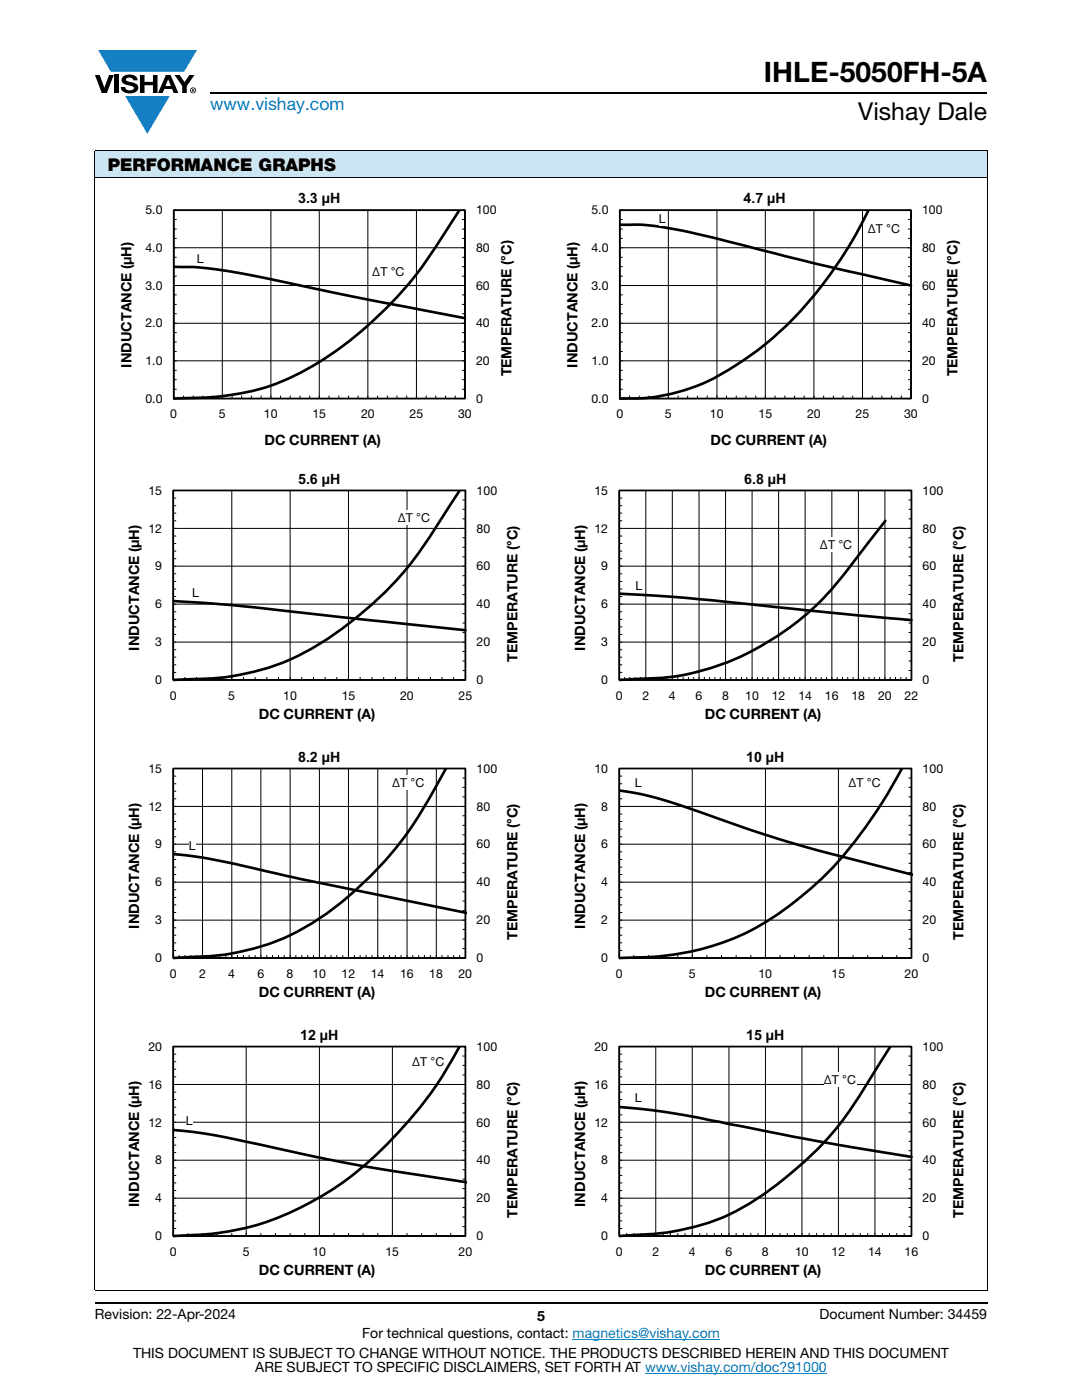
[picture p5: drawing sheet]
<svg xmlns="http://www.w3.org/2000/svg" width="216mm" height="279mm" viewBox="0 0 216 279" stroke-linecap="round" stroke-linejoin="round" font-family="sans-serif">
<g fill="#147fc3">
<path d="M19.6 10h19.7l-2.6 4.3h-1.1h-13.5z"/>
<path d="M25 19.2h8.9l-4.5 7.5z"/>
</g>
<g fill="#000">
<path d="M18.9 15h1l.9 2.5 1-2.5h.9l-1.4 3.6h-1zM22.9 15h.9v3.6h-.9zM24.6 15.3a2.1 2.1 0 0 1 2.8 .3l.1 .4h-.9a.79 .79 0 0 0-.7-.5 .79 .79 0 0 0-.8 .4l.3 .3 1 .2a1.08 1.08 0 0 1 1.2 1 1.08 1.08 0 0 1-1.1 1.2 1.73 1.73 0 0 1-2.4-1.2h.9a.96 .96 0 0 0 .8 .6 .96 .96 0 0 0 .9-.4 1.31 1.31 0 0 0-1.2-.6 1.03 1.03 0 0 1-1.1-.6 1.03 1.03 0 0 1 .2-1.1zM27.9 15h.9v1.3h1.7v-1.3h.9v3.6h-.9v-1.6h-1.7v1.6h-.9zM34.8 15h1.1l.9 1.4 1-1.4h1l-1.5 2.2v1.4h-.9v-1.4z"/>
<path d="M33.6 15.9l.5 1.3h-1.1zM33.1 15l-1.6 3.6h1l.3-.8h1.5l.3 .8h1l-1.6-3.6z"/>
<path d="M38.4 17.8h.2v.2h-.2zM38.3 17.7v.7h.1v-.3l.4 .3-.2-.3 .2-.2-.1-.2z"/>
<path d="M38.1 18a.46 .46 0 0 1 .9 0 .46 .46 0 0 1-.9 0zM37.9 18a.6 .6 0 0 0 1.2 0 .6 .6 0 0 0-1.2 0z"/>
</g>
<path d="M42 18.6h155M18.9 260h178.1" fill="none" stroke="#000" stroke-width=".36"/>
<path d="M114.3 267.3h29.3M128.7 274h36.3" fill="none" stroke="#007ec4" stroke-width=".2"/>
<path d="M18.9 30h178.1v5.5h-178.1z" fill="#cce5f3"/>
<g fill="none" stroke="#000" stroke-width=".2">
<path d="M18.9 30h178.1M18.9 35.5h178.1M18.9 30.1v227.3M197 30.1v227.3M34.7 41.9h58.1v37.6h-58.1zM34.7 58.8h.6M34.7 55.1h.6M34.7 53.2h.6M34.7 51.4h.6M34.7 47.6h.6M34.7 45.7h.6M34.7 43.8h.6"/>
<path d="M44.4 41.9v37.6M54.1 41.9v37.6M63.7 41.9v37.6M73.4 41.9v37.6M83.1 41.9v37.6M92.2 58.8h.6M92.2 55.1h.6M92.2 53.2h.6M92.2 51.4h.6M92.2 47.6h.6M92.2 45.7h.6M92.2 43.8h.6"/>
<path d="M92.8 57h-58.1M92.8 49.4h-58.1M34.7 77.7h.6M34.7 75.8h.6M34.7 73.9h.6M34.7 70.1h.6M34.7 68.2h.6M34.7 66.4h.6M34.7 62.6h.6M34.7 60.7h.6M34.7 79.5h58.1M36.6 79v.5"/>
<path d="M38.6 79v.5M40.5 79v.5M42.4 79v.5M46.3 79v.5M48.2 79v.5M50.2 79v.5M52.1 79v.5M56 79v.5M57.9 79v.5M59.9 79v.5M61.8 79v.5M65.7 79v.5"/>
<path d="M67.6 79v.5M69.5 79v.5M71.5 79v.5M75.3 79v.5M77.3 79v.5M79.2 79v.5M81.1 79v.5M85 79v.5M86.9 79v.5M88.9 79v.5M90.8 79v.5M92.2 77.7h.6"/>
<path d="M92.2 75.8h.6M92.2 73.9h.6M92.2 70.1h.6M92.2 68.2h.6M92.2 66.4h.6M92.2 62.6h.6M92.2 60.7h.6M92.8 72h-58.1M92.8 64.5h-58.1M18.9 257.5h178.1"/>
</g>
<path d="M34.7 41.9h58.1v37.6h-58.1z" fill="none" stroke="#000" stroke-width=".35"/>
<path d="M34.7 53.2l5 .2 7.8 1 24 5 21.3 4.1M91.7 41.9l-2.9 4.5a76.4 76.4 0 0 1-30 28.6 48.9 48.9 0 0 1-22.2 4.5h-1.9" fill="none" stroke="#000" stroke-width=".53"/>
<g fill="#fff">
<path d="M39.3 50.1h1.4v2.9h-1.4z"/>
<path d="M74.3 52.6h6.5v2.9h-6.5z"/>
</g>
<g fill="none" stroke="#000" stroke-width=".2">
<path d="M123.7 41.9h58.1v37.6h-58.1zM123.7 58.8h.6M123.7 55.1h.6M123.7 53.2h.6M123.7 51.4h.6M123.7 47.6h.6M123.7 45.7h.6M123.7 43.8h.6M133.4 41.9v37.6M143.1 41.9v37.6M152.7 41.9v37.6M162.4 41.9v37.6"/>
<path d="M172.1 41.9v37.6M181.2 58.8h.6M181.2 55.1h.6M181.2 53.2h.6M181.2 51.4h.6M181.2 47.6h.6M181.2 45.7h.6M181.2 43.8h.6M181.8 57h-58.1M181.8 49.4h-58.1M123.7 77.7h.6M123.7 75.8h.6"/>
<path d="M123.7 73.9h.6M123.7 70.1h.6M123.7 68.2h.6M123.7 66.4h.6M123.7 62.6h.6M123.7 60.7h.6M123.7 79.5h58.1M125.6 79v.5M127.6 79v.5M129.5 79v.5M131.4 79v.5M135.3 79v.5"/>
<path d="M137.2 79v.5M139.2 79v.5M141.1 79v.5M145 79v.5M146.9 79v.5M148.9 79v.5M150.8 79v.5M154.7 79v.5M156.6 79v.5M158.6 79v.5M160.5 79v.5M164.4 79v.5"/>
<path d="M166.3 79v.5M168.2 79v.5M170.2 79v.5M174 79v.5M176 79v.5M177.9 79v.5M179.8 79v.5M181.2 77.7h.6M181.2 75.8h.6M181.2 73.9h.6M181.2 70.1h.6M181.2 68.2h.6"/>
<path d="M181.2 66.4h.6M181.2 62.6h.6M181.2 60.7h.6M181.8 72h-58.1M181.8 64.5h-58.1"/>
</g>
<path d="M123.7 41.9h58.1v37.6h-58.1z" fill="none" stroke="#000" stroke-width=".35"/>
<path d="M123.7 44.9h.7a57.2 57.2 0 0 1 15.9 2.1l22.1 5.5 19.4 4.5M173.4 41.9a76.8 76.8 0 0 1-24 29.3 41.3 41.3 0 0 1-16.3 7.6l-.7 .1a38.2 38.2 0 0 1-8.7 .6" fill="none" stroke="#000" stroke-width=".53"/>
<g fill="#fff">
<path d="M131.5 42.2h1.3v2.9h-1.3z"/>
<path d="M173.1 44.1h6.6v2.9h-6.6z"/>
</g>
<g fill="none" stroke="#000" stroke-width=".2">
<path d="M34.6 97.9h58.3v37.8h-58.3zM34.6 99.4h.6M46.2 97.9v37.8M57.9 97.9v37.8M69.5 97.9v37.8M81.2 97.9v37.8M92.3 99.8h.6M34.6 119h.6M34.6 117.6h.6M34.6 116h.6M34.6 114.5h.6M34.6 111.5h.6"/>
<path d="M34.6 110h.6M34.6 108.5h.6M34.6 107h.6M34.6 103.9h.6M34.6 102.4h.6M34.6 100.9h.6M92.3 118.7h.6M92.3 116.8h.6M92.3 114.9h.6M92.3 111.1h.6M92.3 109.2h.6M92.3 107.3h.6"/>
<path d="M92.3 103.5h.6M92.3 101.6h.6M92.9 113h-58.3M92.9 105.5h-58.3M34.6 128.1h58.3M34.6 134.2h.6M34.6 132.7h.6M34.6 131.2h.6M34.6 129.7h.6M34.6 126.6h.6M34.6 125.1h.6M34.6 123.6h.6"/>
<path d="M34.6 122.1h.6M36.9 135.1v.6M39.2 135.1v.6M41.6 135.1v.6M43.9 135.1v.6M48.6 135.1v.6M50.9 135.1v.6M53.2 135.1v.6M55.6 135.1v.6M60.2 135.1v.6M62.5 135.1v.6M64.9 135.1v.6"/>
<path d="M67.2 135.1v.6M71.9 135.1v.6M74.2 135.1v.6M76.6 135.1v.6M78.9 135.1v.6M83.5 135.1v.6M85.9 135.1v.6M88.2 135.1v.6M90.5 135.1v.6M92.3 133.8h.6M92.3 131.9h.6M92.3 130h.6"/>
<path d="M92.3 126.2h.6M92.3 124.3h.6M92.3 122.5h.6M92.9 120.6h-58.3"/>
</g>
<path d="M34.6 97.9h58.3v37.8h-58.3z" fill="none" stroke="#000" stroke-width=".35"/>
<path d="M91.7 97.8l-3.7 5.9a70.8 70.8 0 0 1-30.1 27.9 51.7 51.7 0 0 1-21.2 4l-2.1 .1M34.6 120l12.1 .8 46.2 5" fill="none" stroke="#000" stroke-width=".53"/>
<g fill="#fff">
<path d="M38.3 116.7h1.4v2.9h-1.4z"/>
<path d="M79.4 101.7h6.5v2.9h-6.5z"/>
</g>
<g fill="none" stroke="#000" stroke-width=".2">
<path d="M123.6 97.9h58.3v37.8h-58.3zM123.6 99.4h.6M128.9 97.9v37.8M134.2 97.9v37.8M139.5 97.9v37.8M144.8 97.9v37.8M150.1 97.9v37.8M155.4 97.9v37.8M160.7 97.9v37.8M166 97.9v37.8M171.3 97.9v37.8M176.6 97.9v37.8"/>
<path d="M181.3 99.8h.6M123.6 119h.6M123.6 117.6h.6M123.6 116h.6M123.6 114.5h.6M123.6 111.5h.6M123.6 110h.6M123.6 108.5h.6M123.6 107h.6M123.6 103.9h.6M123.6 102.4h.6M123.6 100.9h.6"/>
<path d="M181.3 118.7h.6M181.3 116.8h.6M181.3 114.9h.6M181.3 111.1h.6M181.3 109.2h.6M181.3 107.3h.6M181.3 103.5h.6M181.3 101.6h.6M181.9 113h-58.3M181.9 105.5h-58.3M123.6 128.1h58.3M123.6 134.2h.6"/>
<path d="M123.6 132.7h.6M123.6 131.2h.6M123.6 129.7h.6M123.6 126.6h.6M123.6 125.1h.6M123.6 123.6h.6M123.6 122.1h.6M124.6 135.1v.6M125.7 135.1v.6M126.7 135.1v.6M127.8 135.1v.6M129.9 135.1v.6"/>
<path d="M131 135.1v.6M132 135.1v.6M133.1 135.1v.6M135.3 135.1v.6M136.3 135.1v.6M137.4 135.1v.6M138.4 135.1v.6M140.5 135.1v.6M141.6 135.1v.6M142.7 135.1v.6M143.7 135.1v.6M145.8 135.1v.6"/>
<path d="M146.9 135.1v.6M148 135.1v.6M149 135.1v.6M151.1 135.1v.6M152.2 135.1v.6M153.2 135.1v.6M154.3 135.1v.6M156.4 135.1v.6M157.5 135.1v.6M158.5 135.1v.6M159.6 135.1v.6M160.7 135.1v.6"/>
<path d="M161.8 135.1v.6M162.8 135.1v.6M163.9 135.1v.6M164.9 135.1v.6M167 135.1v.6M168.1 135.1v.6M169.2 135.1v.6M170.2 135.1v.6M171.3 135.1v.6M172.3 135.1v.6M173.4 135.1v.6M174.5 135.1v.6"/>
<path d="M175.5 135.1v.6M177.6 135.1v.6M178.7 135.1v.6M179.7 135.1v.6M180.8 135.1v.6M181.3 133.8h.6M181.3 131.9h.6M181.3 130h.6M181.3 126.2h.6M181.3 124.3h.6M181.3 122.5h.6M181.9 120.6h-58.3"/>
</g>
<path d="M123.6 97.9h58.3v37.8h-58.3z" fill="none" stroke="#000" stroke-width=".35"/>
<path d="M123.6 118.5l13.2 .8 33.9 3.5 11.2 1M176.7 103.9l-4.8 6.2a69.1 69.1 0 0 1-12.6 13.8 50.6 50.6 0 0 1-28.5 11.5l-7.2 .3" fill="none" stroke="#000" stroke-width=".53"/>
<g fill="#fff">
<path d="M126.8 115.4h1.4v2.9h-1.4z"/>
<path d="M163.6 107.2h6.6v3h-6.6z"/>
</g>
<g fill="none" stroke="#000" stroke-width=".2">
<path d="M34.6 153.4h58.3v37.8h-58.3zM34.6 159.4h.6M34.6 157.9h.6M34.6 156.4h.6M34.6 154.9h.6M40.4 153.4v37.8M46.2 153.4v37.8M52 153.4v37.8M57.9 153.4v37.8M63.7 153.4v37.8M69.5 153.4v37.8M75.4 153.4v37.8"/>
<path d="M81.2 153.4v37.8M87.1 153.4v37.8M92.3 159h.6M92.3 157.1h.6M92.3 155.3h.6M34.6 179.1h.6M34.6 177.6h.6M34.6 174.5h.6M34.6 173.1h.6M34.6 171.5h.6M34.6 170h.6M34.6 167h.6"/>
<path d="M34.6 165.5h.6M34.6 163.9h.6M34.6 162.5h.6M92.3 179.8h.6M92.3 178h.6M92.3 174.2h.6M92.3 172.3h.6M92.3 170.4h.6M92.3 166.6h.6M92.3 164.7h.6M92.3 162.8h.6M92.9 176.1h-58.3"/>
<path d="M92.9 168.5h-58.3M92.9 160.9h-58.3M34.6 183.6h58.3M34.6 189.7h.6M34.6 188.2h.6M34.6 186.6h.6M34.6 185.2h.6M34.6 182.1h.6M34.6 180.6h.6M35.8 190.6v.6M36.9 190.6v.6M38.1 190.6v.6"/>
<path d="M39.2 190.6v.6M41.6 190.6v.6M42.7 190.6v.6M43.9 190.6v.6M45.1 190.6v.6M47.4 190.6v.6M48.6 190.6v.6M49.7 190.6v.6M50.9 190.6v.6M53.2 190.6v.6M54.4 190.6v.6M55.6 190.6v.6"/>
<path d="M56.7 190.6v.6M59 190.6v.6M60.2 190.6v.6M61.4 190.6v.6M62.5 190.6v.6M64.9 190.6v.6M66.1 190.6v.6M67.2 190.6v.6M68.4 190.6v.6M70.7 190.6v.6M71.9 190.6v.6M73 190.6v.6"/>
<path d="M74.2 190.6v.6M76.6 190.6v.6M77.7 190.6v.6M78.9 190.6v.6M80 190.6v.6M82.4 190.6v.6M83.5 190.6v.6M84.7 190.6v.6M85.9 190.6v.6M88.2 190.6v.6M89.4 190.6v.6M90.5 190.6v.6"/>
<path d="M91.7 190.6v.6M92.3 189.3h.6M92.3 187.4h.6M92.3 185.5h.6M92.3 181.7h.6"/>
</g>
<path d="M34.6 153.4h58.3v37.8h-58.3z" fill="none" stroke="#000" stroke-width=".35"/>
<path d="M89 153.3l-1.5 2.7a72.2 72.2 0 0 1-24.7 27.9 47.2 47.2 0 0 1-26.1 7.2l-2.1 .1M34.6 170.5l5.6 .6 4.8 .9 15.2 3.5 33 6.7" fill="none" stroke="#000" stroke-width=".53"/>
<g fill="#fff">
<path d="M37.7 167.2h1.4v2.9h-1.4z"/>
<path d="M78.2 154.7h6.6v3h-6.6z"/>
</g>
<g fill="none" stroke="#000" stroke-width=".2">
<path d="M123.6 153.4h58.3v37.8h-58.3zM123.6 159.4h.6M123.6 157.9h.6M123.6 156.4h.6M123.6 154.9h.6M138.1 153.4v37.8M152.7 153.4v37.8M167.3 153.4v37.8M181.3 159h.6M181.3 157.1h.6M181.3 155.3h.6M123.6 179.1h.6"/>
<path d="M123.6 177.6h.6M123.6 174.5h.6M123.6 173.1h.6M123.6 171.5h.6M123.6 170h.6M123.6 167h.6M123.6 165.5h.6M123.6 163.9h.6M123.6 162.5h.6M181.3 179.8h.6M181.3 178h.6M181.3 174.2h.6"/>
<path d="M181.3 172.3h.6M181.3 170.4h.6M181.3 166.6h.6M181.3 164.7h.6M181.3 162.8h.6M181.9 176.1h-58.3M181.9 168.5h-58.3M181.9 160.9h-58.3M123.6 183.6h58.3M123.6 189.7h.6M123.6 188.2h.6M123.6 186.6h.6"/>
<path d="M123.6 185.2h.6M123.6 182.1h.6M123.6 180.6h.6M126.5 190.6v.6M129.4 190.6v.6M132.3 190.6v.6M135.3 190.6v.6M141.1 190.6v.6M144 190.6v.6M146.9 190.6v.6M149.8 190.6v.6M155.7 190.6v.6"/>
<path d="M158.5 190.6v.6M161.5 190.6v.6M164.4 190.6v.6M170.2 190.6v.6M173.1 190.6v.6M176.1 190.6v.6M178.9 190.6v.6M181.3 189.3h.6M181.3 187.4h.6M181.3 185.5h.6M181.3 181.7h.6"/>
</g>
<path d="M123.6 153.4h58.3v37.8h-58.3z" fill="none" stroke="#000" stroke-width=".35"/>
<path d="M123.6 157.8a91.3 91.3 0 0 1 19.4 5.5l7.3 2.5 9.7 3 22.2 5.8M180 153.3a87 87 0 0 1-17.5 23.4 53.7 53.7 0 0 1-19.7 11.9 60.6 60.6 0 0 1-19.2 2.6" fill="none" stroke="#000" stroke-width=".53"/>
<g fill="#fff">
<path d="M126.7 154.7h1.4v3h-1.4z"/>
<path d="M169.3 154.7h6.6v3h-6.6z"/>
</g>
<g fill="none" stroke="#000" stroke-width=".2">
<path d="M34.6 208.9h58.3v37.8h-58.3zM34.6 219.4h.6M34.6 218h.6M34.6 214.9h.6M34.6 213.4h.6M34.6 211.9h.6M34.6 210.4h.6M49.1 208.9v37.8M63.7 208.9v37.8M78.3 208.9v37.8M92.3 218.3h.6M92.3 214.5h.6"/>
<path d="M92.3 212.6h.6M92.3 210.8h.6M92.9 216.4h-58.3M34.6 237.6h.6M34.6 236.1h.6M34.6 234.6h.6M34.6 233.1h.6M34.6 230h.6M34.6 228.5h.6M34.6 227h.6M34.6 225.5h.6M34.6 222.5h.6"/>
<path d="M34.6 221h.6M92.3 237.2h.6M92.3 235.3h.6M92.3 233.5h.6M92.3 229.6h.6M92.3 227.8h.6M92.3 225.9h.6M92.3 222.1h.6M92.3 220.2h.6M92.9 239.1h-58.3M92.9 231.5h-58.3M92.9 224h-58.3"/>
<path d="M34.6 245.2h.6M34.6 243.7h.6M34.6 242.1h.6M34.6 240.6h.6M37.5 246.1v.6M40.4 246.1v.6M43.3 246.1v.6M46.2 246.1v.6M52 246.1v.6M55 246.1v.6M57.9 246.1v.6M60.8 246.1v.6"/>
<path d="M66.7 246.1v.6M69.5 246.1v.6M72.5 246.1v.6M75.4 246.1v.6M81.2 246.1v.6M84.1 246.1v.6M87.1 246.1v.6M89.9 246.1v.6M92.3 244.8h.6M92.3 242.9h.6M92.3 241h.6"/>
</g>
<path d="M34.6 208.9h58.3v37.8h-58.3z" fill="none" stroke="#000" stroke-width=".35"/>
<path d="M91.7 208.8a81.4 81.4 0 0 1-25.6 28.7 53.8 53.8 0 0 1-30.6 9.1l-.9 .1M34.6 225.5l4.3 .5 4.9 .7 19.9 4.3 8.8 1.7 20.7 3.3" fill="none" stroke="#000" stroke-width=".53"/>
<g fill="#fff">
<path d="M37.1 222.1h1.3v2.9h-1.3z"/>
<path d="M82.2 210.4h6.6v2.9h-6.6z"/>
</g>
<g fill="none" stroke="#000" stroke-width=".2">
<path d="M123.6 208.9h58.3v37.8h-58.3zM123.6 219.4h.6M123.6 218h.6M123.6 214.9h.6M123.6 213.4h.6M123.6 211.9h.6M123.6 210.4h.6M130.8 208.9v37.8M138.1 208.9v37.8M145.5 208.9v37.8M152.7 208.9v37.8M160 208.9v37.8"/>
<path d="M167.3 208.9v37.8M174.6 208.9v37.8M181.3 218.3h.6M181.3 214.5h.6M181.3 212.6h.6M181.3 210.8h.6M181.9 216.4h-58.3M123.6 237.6h.6M123.6 236.1h.6M123.6 234.6h.6M123.6 233.1h.6M123.6 230h.6"/>
<path d="M123.6 228.5h.6M123.6 227h.6M123.6 225.5h.6M123.6 222.5h.6M123.6 221h.6M181.3 237.2h.6M181.3 235.3h.6M181.3 233.5h.6M181.3 229.6h.6M181.3 227.8h.6M181.3 225.9h.6M181.3 222.1h.6"/>
<path d="M181.3 220.2h.6M181.9 239.1h-58.3M181.9 231.5h-58.3M181.9 224h-58.3M123.6 245.2h.6M123.6 243.7h.6M123.6 242.1h.6M123.6 240.6h.6M125 246.1v.6M126.5 246.1v.6M127.9 246.1v.6M129.4 246.1v.6"/>
<path d="M132.3 246.1v.6M133.8 246.1v.6M135.3 246.1v.6M136.7 246.1v.6M139.6 246.1v.6M141.1 246.1v.6M142.5 246.1v.6M144 246.1v.6M146.9 246.1v.6M148.3 246.1v.6M149.8 246.1v.6M151.3 246.1v.6"/>
<path d="M154.2 246.1v.6M155.7 246.1v.6M157.1 246.1v.6M158.5 246.1v.6M161.5 246.1v.6M162.9 246.1v.6M164.4 246.1v.6M165.9 246.1v.6M168.7 246.1v.6M170.2 246.1v.6M171.7 246.1v.6M173.1 246.1v.6"/>
<path d="M176.1 246.1v.6M177.5 246.1v.6M178.9 246.1v.6M180.4 246.1v.6M181.3 244.8h.6M181.3 242.9h.6M181.3 241h.6"/>
</g>
<path d="M123.6 208.9h58.3v37.8h-58.3z" fill="none" stroke="#000" stroke-width=".35"/>
<path d="M177.7 208.8l-4 6.5a69 69 0 0 1-28.2 27.1 49.8 49.8 0 0 1-19.7 4.1l-2.2 .2M123.6 220.9l6.5 .7 6.2 .9 27.4 5.3 18.2 3.1" fill="none" stroke="#000" stroke-width=".53"/>
<g fill="#fff">
<path d="M126.7 217.5h1.4v2.9h-1.4z"/>
<path d="M164.4 213.9h6.5v2.9h-6.5z"/>
</g>
<text font-size="5.6" x="152.4" y="16.4">IHLE-5050FH-5A</text>
<text font-size="4.9" x="171.3" y="24">Vishay Dale</text>
<text font-size="3.5" fill="#007ec4" x="42" y="21.9">www.vishay.com</text>
<text font-size="3.5" x="21.5" y="34.1">PERFORMANCE GRAPHS</text>
<g font-size="2.8">
<text x="59.5" y="40.4">3.3 µH</text>
<text x="148.4" y="40.4">4.7 µH</text>
<text x="26.2" y="73.4" transform="rotate(-90 26.2 73.4)">INDUCTANCE (µH)</text>
<text x="102.1" y="75.1" transform="rotate(-90 102.1 75.1)">TEMPERATURE (°C)</text>
<text x="115.2" y="73.4" transform="rotate(-90 115.2 73.4)">INDUCTANCE (µH)</text>
<text x="191.1" y="75.1" transform="rotate(-90 191.1 75.1)">TEMPERATURE (°C)</text>
<text x="52.8" y="88.8">DC CURRENT (A)</text>
<text x="141.8" y="88.8">DC CURRENT (A)</text>
<text x="59.5" y="96.7">5.6 µH</text>
<text x="148.5" y="96.7">6.8 µH</text>
<text x="27.8" y="129.9" transform="rotate(-90 27.8 129.9)">INDUCTANCE (µH)</text>
<text x="116.8" y="129.9" transform="rotate(-90 116.8 129.9)">INDUCTANCE (µH)</text>
<text x="103.2" y="132" transform="rotate(-90 103.2 132)">TEMPERATURE (°C)</text>
<text x="192.3" y="132" transform="rotate(-90 192.3 132)">TEMPERATURE (°C)</text>
<text x="51.6" y="143.5">DC CURRENT (A)</text>
<text x="140.6" y="143.5">DC CURRENT (A)</text>
<text x="59.5" y="152.1">8.2 µH</text>
<text x="148.9" y="152.1">10 µH</text>
<text x="27.8" y="185.3" transform="rotate(-90 27.8 185.3)">INDUCTANCE (µH)</text>
<text x="116.8" y="185.3" transform="rotate(-90 116.8 185.3)">INDUCTANCE (µH)</text>
<text x="103.2" y="187.5" transform="rotate(-90 103.2 187.5)">TEMPERATURE (°C)</text>
<text x="192.3" y="187.5" transform="rotate(-90 192.3 187.5)">TEMPERATURE (°C)</text>
<text x="51.6" y="199">DC CURRENT (A)</text>
<text x="140.6" y="199">DC CURRENT (A)</text>
<text x="59.9" y="207.6">12 µH</text>
<text x="148.9" y="207.6">15 µH</text>
<text x="27.8" y="240.8" transform="rotate(-90 27.8 240.8)">INDUCTANCE (µH)</text>
<text x="103.2" y="243" transform="rotate(-90 103.2 243)">TEMPERATURE (°C)</text>
<text x="116.8" y="240.8" transform="rotate(-90 116.8 240.8)">INDUCTANCE (µH)</text>
<text x="192.3" y="243" transform="rotate(-90 192.3 243)">TEMPERATURE (°C)</text>
<text x="51.6" y="254.5">DC CURRENT (A)</text>
<text x="140.6" y="254.5">DC CURRENT (A)</text>
<text x="18.9" y="263.3">Revision: 22-Apr-2024</text>
<text x="107.2" y="263.6">5</text>
<text x="163.6" y="263.3">Document Number: 34459</text>
<text x="72.3" y="267.1">For technical questions, contact: magnetics@vishay.com</text>
<text x="26.5" y="271">THIS DOCUMENT IS SUBJECT TO CHANGE WITHOUT NOTICE. THE PRODUCTS DESCRIBED HEREIN AND THIS DOCUMENT</text>
<text x="50.9" y="273.8">ARE SUBJECT TO SPECIFIC DISCLAIMERS, SET FORTH AT www.vishay.com/doc?91000</text>
</g>
<g font-size="2.5">
<text x="29" y="42.8">5.0</text>
<text x="95" y="42.8">100</text>
<text x="118" y="42.8">5.0</text>
<text x="131.5" y="44.6">L</text>
<text x="173.1" y="46.5">ΔT °C</text>
<text x="184" y="42.8">100</text>
<text x="29" y="50.3">4.0</text>
<text x="39.3" y="52.4">L</text>
<text x="95" y="50.3">80</text>
<text x="118" y="50.3">4.0</text>
<text x="184" y="50.3">80</text>
<text x="29" y="57.8">3.0</text>
<text x="74.3" y="55">ΔT °C</text>
<text x="95" y="57.8">60</text>
<text x="118" y="57.8">3.0</text>
<text x="184" y="57.8">60</text>
<text x="29" y="65.3">2.0</text>
<text x="95" y="65.3">40</text>
<text x="118" y="65.3">2.0</text>
<text x="184" y="65.3">40</text>
<text x="29" y="72.9">1.0</text>
<text x="95" y="72.9">20</text>
<text x="118" y="72.9">1.0</text>
<text x="184" y="72.9">20</text>
<text x="29" y="80.4">0.0</text>
<text x="34" y="83.5">0</text>
<text x="43.7" y="83.5">5</text>
<text x="52.7" y="83.5">10</text>
<text x="62.4" y="83.5">15</text>
<text x="72" y="83.5">20</text>
<text x="81.7" y="83.5">25</text>
<text x="91.4" y="83.5">30</text>
<text x="95" y="80.4">0</text>
<text x="118" y="80.4">0.0</text>
<text x="123" y="83.5">0</text>
<text x="132.7" y="83.5">5</text>
<text x="141.7" y="83.5">10</text>
<text x="151.4" y="83.5">15</text>
<text x="161" y="83.5">20</text>
<text x="170.7" y="83.5">25</text>
<text x="180.4" y="83.5">30</text>
<text x="184" y="80.4">0</text>
<text x="29.6" y="98.7">15</text>
<text x="95.1" y="98.7">100</text>
<text x="118.6" y="98.7">15</text>
<text x="184.1" y="98.7">100</text>
<text x="29.6" y="106.3">12</text>
<text x="79.4" y="104.1">ΔT °C</text>
<text x="95.1" y="106.3">80</text>
<text x="118.6" y="106.3">12</text>
<text x="184.1" y="106.3">80</text>
<text x="31" y="113.8">9</text>
<text x="95.1" y="113.8">60</text>
<text x="120" y="113.8">9</text>
<text x="163.6" y="109.6">ΔT</text>
<text x="167.3" y="109.6">°C</text>
<text x="184.1" y="113.8">60</text>
<text x="38.3" y="119.1">L</text>
<text x="126.8" y="117.8">L</text>
<text x="31" y="121.4">6</text>
<text x="95.1" y="121.4">40</text>
<text x="120" y="121.4">6</text>
<text x="184.1" y="121.4">40</text>
<text x="31" y="129">3</text>
<text x="95.1" y="129">20</text>
<text x="120" y="129">3</text>
<text x="184.1" y="129">20</text>
<text x="31" y="136.5">0</text>
<text x="95.1" y="136.5">0</text>
<text x="120" y="136.5">0</text>
<text x="184.1" y="136.5">0</text>
<text x="33.9" y="139.6">0</text>
<text x="45.5" y="139.6">5</text>
<text x="56.5" y="139.6">10</text>
<text x="68.2" y="139.6">15</text>
<text x="79.8" y="139.6">20</text>
<text x="91.5" y="139.6">25</text>
<text x="122.9" y="139.6">0</text>
<text x="128.2" y="139.6">2</text>
<text x="133.5" y="139.6">4</text>
<text x="138.8" y="139.6">6</text>
<text x="144.1" y="139.6">8</text>
<text x="148.7" y="139.6">10</text>
<text x="154" y="139.6">12</text>
<text x="159.3" y="139.6">14</text>
<text x="164.6" y="139.6">16</text>
<text x="169.9" y="139.6">18</text>
<text x="175.2" y="139.6">20</text>
<text x="180.5" y="139.6">22</text>
<text x="29.6" y="154.2">15</text>
<text x="95.1" y="154.2">100</text>
<text x="118.6" y="154.2">10</text>
<text x="184.1" y="154.2">100</text>
<text x="29.6" y="161.8">12</text>
<text x="78.2" y="157.1">ΔT</text>
<text x="81.9" y="157.1">°C</text>
<text x="95.1" y="161.8">80</text>
<text x="120" y="161.8">8</text>
<text x="126.7" y="157.1">L</text>
<text x="169.3" y="157.1">ΔT °C</text>
<text x="184.1" y="161.8">80</text>
<text x="31" y="169.3">9</text>
<text x="37.7" y="169.6">L</text>
<text x="95.1" y="169.3">60</text>
<text x="120" y="169.3">6</text>
<text x="184.1" y="169.3">60</text>
<text x="31" y="176.9">6</text>
<text x="95.1" y="176.9">40</text>
<text x="120" y="176.9">4</text>
<text x="184.1" y="176.9">40</text>
<text x="31" y="184.5">3</text>
<text x="95.1" y="184.5">20</text>
<text x="120" y="184.5">2</text>
<text x="184.1" y="184.5">20</text>
<text x="31" y="192">0</text>
<text x="33.9" y="195.1">0</text>
<text x="39.7" y="195.1">2</text>
<text x="45.5" y="195.1">4</text>
<text x="51.4" y="195.1">6</text>
<text x="57.2" y="195.1">8</text>
<text x="62.3" y="195.1">10</text>
<text x="68.2" y="195.1">12</text>
<text x="74" y="195.1">14</text>
<text x="79.8" y="195.1">16</text>
<text x="85.7" y="195.1">18</text>
<text x="91.5" y="195.1">20</text>
<text x="95.1" y="192">0</text>
<text x="120" y="192">0</text>
<text x="122.9" y="195.1">0</text>
<text x="137.5" y="195.1">5</text>
<text x="151.4" y="195.1">10</text>
<text x="165.9" y="195.1">15</text>
<text x="180.5" y="195.1">20</text>
<text x="184.1" y="192">0</text>
<text x="29.6" y="209.7">20</text>
<text x="95.1" y="209.7">100</text>
<text x="118.6" y="209.7">20</text>
<text x="184.1" y="209.7">100</text>
<text x="82.2" y="212.8">ΔT °C</text>
<text x="29.6" y="217.3">16</text>
<text x="95.1" y="217.3">80</text>
<text x="118.6" y="217.3">16</text>
<text x="126.7" y="219.9">L</text>
<text x="164.4" y="216.3">ΔT</text>
<text x="168.1" y="216.3">°C</text>
<text x="184.1" y="217.3">80</text>
<text x="29.6" y="224.8">12</text>
<text x="37.1" y="224.5">L</text>
<text x="95.1" y="224.8">60</text>
<text x="118.6" y="224.8">12</text>
<text x="184.1" y="224.8">60</text>
<text x="31" y="232.4">8</text>
<text x="95.1" y="232.4">40</text>
<text x="120" y="232.4">8</text>
<text x="184.1" y="232.4">40</text>
<text x="31" y="239.9">4</text>
<text x="95.1" y="239.9">20</text>
<text x="120" y="239.9">4</text>
<text x="184.1" y="239.9">20</text>
<text x="31" y="247.5">0</text>
<text x="33.9" y="250.6">0</text>
<text x="48.5" y="250.6">5</text>
<text x="62.3" y="250.6">10</text>
<text x="76.9" y="250.6">15</text>
<text x="91.5" y="250.6">20</text>
<text x="95.1" y="247.5">0</text>
<text x="120" y="247.5">0</text>
<text x="122.9" y="250.6">0</text>
<text x="130.2" y="250.6">2</text>
<text x="137.5" y="250.6">4</text>
<text x="144.7" y="250.6">6</text>
<text x="152" y="250.6">8</text>
<text x="158.6" y="250.6">10</text>
<text x="165.9" y="250.6">12</text>
<text x="173.2" y="250.6">14</text>
<text x="180.5" y="250.6">16</text>
<text x="184.1" y="247.5">0</text>
</g>
</svg>
